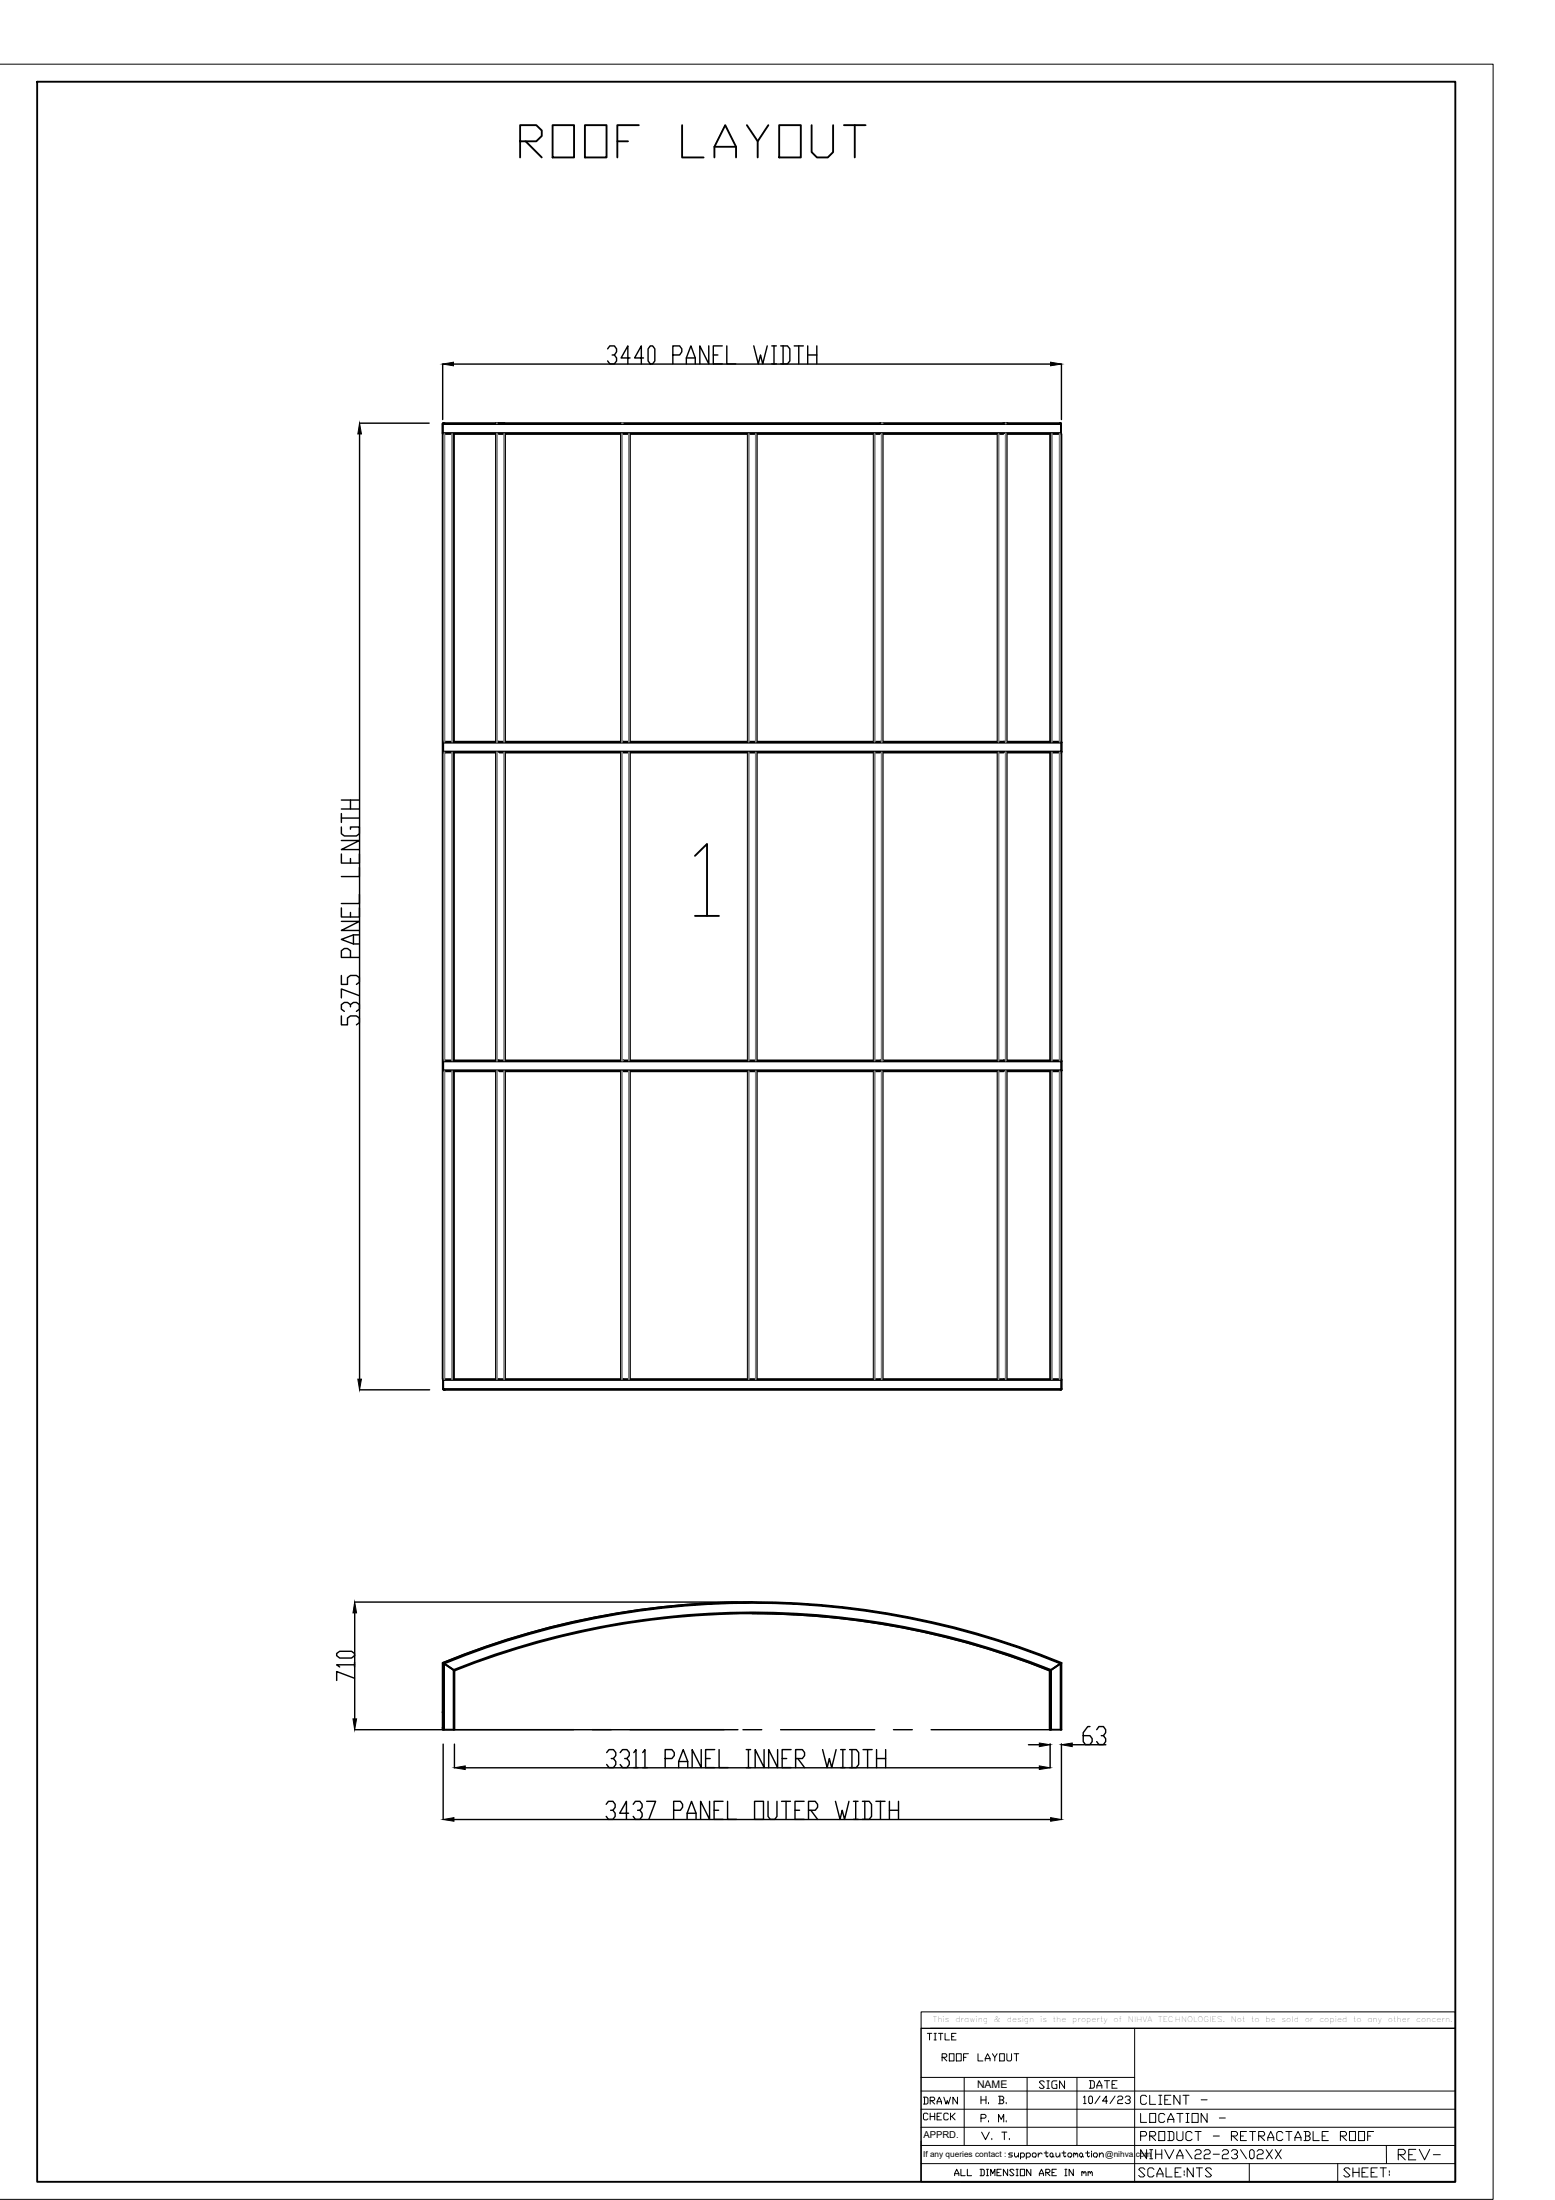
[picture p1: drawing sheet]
<svg xmlns="http://www.w3.org/2000/svg" width="210mm" height="297mm" viewBox="0 0 210 297" stroke-linecap="round" stroke-linejoin="round" font-family="sans-serif">
<!-- layer: 0 -->
<g fill="none" stroke="#000" stroke-width=".25">
<path d="M5 11h191.4v283.6h-191.4zM59.8 58.5l.1 .1M59.8 57.2v1.3h83.4v-1.3M59.8 57.2v1.3l.1 .1M59.8 57.2l83.3-.1 .1 .1zM59.9 58.6h7.1v41.5h68.9M59.9 58.6h.1M59.9 57.1h.1M59.9 58.6h-.1v127.6h.1M59.9 57.1l-.1 .1M61.3 58.6v41.5M67 57.1h.3"/>
<path d="M67.1 57.1h-.1h1.1M67.3 58.6h16.5v41.5M68.2 58.6v41.5M83.9 57.1h.1M84.1 58.6h34.7M85 58.6v41.5M100.9 58.6v41.5M102.2 58.6v41.5M117.9 58.6v41.5M118.8 57.1h.3M134.7 58.6v41.5M135.4 57.1h.5"/>
<path d="M135.4 58.6h-16.3v41.5M135.9 57.1h.1M141.8 58.6v41.5M143.1 58.6h.1M143.1 57.1h.1M143.1 58.6h.2v41.7M143.1 58.6h-7.2v41.5M143.1 57.1l.1 .1M143.2 57.2v1.3l-.1 .1M143.2 58.5l-.1 .1M59.8 100.3v1.2h83.5v-1.2M59.8 101.5l.1 .1"/>
<path d="M59.8 100.3v1.2M59.8 101.5l.2 .1M59.9 101.6h.1M59.9 100.1h.1M59.9 101.6h7.1v41.6M60 100.1l-.2 .2M61.3 101.6v41.6M67 100.1h.4M67 100.1h.1M67 100.1h-7.1l-.1 .2h83.5M67 100.1h.2M67.4 101.6h16.4v41.6"/>
<path d="M68.2 101.6v41.6M84.1 101.6h34.7M85 101.6v41.6M93.8 115.6l1.6-1.7v9.8M100.9 101.6v41.6M102.2 101.6v41.6M117.9 101.6v41.6M119.1 101.6h16.4M119.1 101.6v41.6M134.7 101.6v41.6M135.9 100.1h7.3l.1 .2M141.8 101.6v41.6"/>
<path d="M143.2 100.1l.1 .2M143.2 101.6h-7.3v41.6h-.1M143.2 101.6l.1-.1-.1 .1M143.3 100.3v44.2M93.8 123.7h3.2M59.8 143.3h83.5v1.2h-83.5zM59.8 144.5l.1 .1M59.8 144.5l.2 .1M59.9 144.6h.1M59.9 143.2h.1M59.9 144.6h7.1v41.6M60 143.2l-.2 .1"/>
<path d="M61.3 144.6v41.6M67 143.2h.4M67 143.2h.1M67 143.2h-7.1l-.1 .1v1.2M67 143.2h76.2l.1 .1M67 143.2h.2M67.4 144.6h16.4v41.6M68.2 144.6v41.6M84.1 144.6h34.7M85 144.6v41.6M100.9 144.6v41.6M102.2 144.6v41.6"/>
<path d="M117.9 144.6v41.6M119.1 144.6h16.4M119.1 144.6v41.6M134.7 144.6v41.6M141.8 144.6v41.6M143.2 143.2l.1 .1M143.2 144.6h-7.3v41.6h-68.9M143.3 144.5l-.1 .1M143.3 144.5v41.7h-.1M59.8 186.3h83.5v1.2h-83.5zM59.8 187.5l.1 .1h83.3l.1-.1M59.8 186.3v1.2"/>
<path d="M59.8 187.5l.2 .1M59.9 187.6h.1M59.9 186.2h.1M60 186.2l-.2 .1M67 186.2h-7.1l-.1 .1M135.9 186.2h7.3l.1 .1M143.2 186.2l.1 .1M143.3 186.3v1.2M143.3 187.5l-.1 .1M101.5 216.3a110.2 110.2 0 0 0-41.7 8.2v6.7M101.5 217.8a108.3 108.3 0 0 1 40.2 7.8l.1 7.9M59.8 233.3v.2"/>
<path d="M59.8 233.3v.1M59.8 231.2v2.1M59.8 224.5a110.1 110.1 0 0 1 83.5 0l-.1 .1a110.6 110.6 0 0 0-83.3 0zM59.8 231v.2M59.9 233.5v-8.9l1.3 .9-1.4-1v9h1.4M61.2 225.5l.1 .1v7.9h-.1zM61.2 225.5a108.5 108.5 0 0 1 80.7 0l-.1 .1a108.3 108.3 0 0 0-80.5 0zM143.2 224.6l-1.4 1v7.9h.1M143.2 224.6l.1-.1v9h-.1zM143.2 224.6l-1.3 .9v8h1.3"/>
</g>
<g fill="none" stroke="#000" stroke-width=".19">
<path d="M48.5 57.1h9.4M48.5 58.6v127.6M59.8 49.2v7.4M61.2 49.2h80.6M82 47.1l.3-.4h.6l.3 .4v.4l-.3 .4h-.3M82.9 47.9l.3 .4v.4l-.3 .4h-.6l-.3-.4M85 48.3h-1.2l1-1.6v2.4M86.9 48.3h-1.2l.9-1.6v2.4M87.8 46.7h.3l.3 .4v1.6l-.3 .4h-.3l-.3-.4v-1.6zM90.8 47.9h.9l.3-.4v-.4l-.3-.4h-.9v2.4M92.6 49.1v-.8l.7-1.6 .6 1.6v.8M92.6 48.3h1.3"/>
<path d="M95.7 46.7v2.4l-1.2-2.4v2.4M96.3 47.9h.6M97.5 46.7h-1.2v2.4h1.2M98.1 46.7v2.4h1.2M101.7 46.7l.7 2.4 .3-1.2 .3 1.2 .6-2.4M104.2 49.1h.6M104.2 46.7h.6M104.5 46.7v2.4M105.4 46.7h.9l.3 .4v1.6l-.3 .4h-.9M105.7 46.7v2.4M107.2 46.7h1.2M107.8 46.7v2.4"/>
<path d="M109 47.9h1.3M109 46.7v2.4M110.3 46.7v2.4M143.3 49.2v7.4M46.1 115.3v1.2h2.4M46.1 113.5h2.4l-2.4 1.2h2.4M46.1 111.7v.9l.4 .3h1.6l.4-.3v-.9h-1.2v.3M46.1 109.8v1.2M46.1 110.5h2.4M46.1 109.2h2.4M46.1 108h2.4M47.3 108v1.2"/>
<path d="M47.3 115.9v.6M48.5 117.1v1.2h-2.4M46.1 137.2v1.2h.8v-.9l.4-.3h.8l.4 .3v.6l-.4 .3M46.1 131.7v1.2h.8v-.9l.4-.3h.8l.4 .3v.6l-.4 .3M46.1 124.4h2.4l-2.4 1.2h2.4M46.1 122.6v1.2h2.4M47.3 135.9v-.3l-.4-.3h-.4l-.4 .3v.7l.4 .3M47.3 135.6l.4-.3h.4l.4 .3v.7l-.4 .3M47.3 129.3v-.9l-.4-.3h-.4l-.4 .3v.9h2.4M47.3 123.2v.6M47.7 126.2v1.3M48.5 134.4l-2.4-.9v1.2"/>
<path d="M48.5 126.2h-.8l-1.6 .6 1.6 .7h.8M48.5 120.8v1.2h-2.4M48.5 187.6h9.5M47.9 216.3h51.7M47.9 217.8v14.3M45.4 223.3l.4-.3h1.7l.4 .3v.2l-.4 .4h-1.7l-.4-.4zM47.9 226.6l-2.5-.9v1.2M47.9 224.8h-2.5l.4 .3M47.9 224.5v.6M47.9 233.5h51.7M59.8 235.5v10.2M61.3 235.5v3.2"/>
<path d="M62.8 238.7h77.5M81.9 236.6l.3-.4h.6l.3 .4v.4l-.3 .4h-.3M82.8 237.4l.3 .4v.4l-.3 .5h-.6l-.3-.5M83.7 236.6l.3-.4h.6l.3 .4v.4l-.3 .4h-.3M84.6 237.4l.3 .4v.4l-.3 .5h-.6l-.3-.5M85.6 236.6l.3-.4v2.5M85.6 238.7h.5M86.8 236.6l.3-.4v2.5M86.8 238.7h.6M89.8 237.4h.9l.3-.4v-.4l-.3-.4h-.9v2.5M91.6 238.7v-.9l.6-1.6 .6 1.6v.9M91.6 237.8h1.2"/>
<path d="M94.7 236.2v2.5l-1.3-2.5v2.5M95.2 237.4h.7M96.5 236.2h-1.3v2.5h1.3M97.1 236.2v2.5h1.2M100.3 233.5h2.5M100.7 238.7h.6M100.7 236.2h.6M101 236.2v2.5M103.1 236.2v2.5l-1.2-2.5v2.5M105 236.2v2.5l-1.2-2.5v2.5M105.4 233.5h12.7M105.6 237.4h.6"/>
<path d="M106.8 236.2h-1.2v2.5h1.2M107.4 237.4h.9l.3-.4v-.4l-.3-.4h-.9v2.5M107.7 237.4l.9 1.3M111 236.2l.7 2.5 .3-1.3 .3 1.3 .6-2.5M113.5 238.7h.6M113.5 236.2h.6M113.8 236.2v2.5M114.7 236.2h.9l.3 .4v1.6l-.3 .5h-.9M115 236.2v2.5M116.5 236.2h1.2M117.1 236.2v2.5M118.3 237.4h1.2"/>
<path d="M118.3 236.2v2.5M119.5 236.2v2.5M120.6 233.5h2.5M125.7 233.5h16.2M138.8 235.6h1.5M141.8 235.5v3.2M143.3 235.5v10.2M144.7 235.6h4.6M147.1 233.1h-.3l-.6 .8v1.2l.3 .4h.6l.3-.4v-.4l-.3-.4h-.9M148 233.5l.3-.4h.6l.3 .4v.4l-.3 .4h-.2M148.9 234.3l.3 .4v.4l-.3 .4h-.6l-.3-.4M61.3 245.7h80.5"/>
<path d="M81.8 243.6l.3-.4h.6l.3 .4v.4l-.3 .4h-.3M82.7 244.4l.3 .4v.4l-.3 .4h-.6l-.3-.4M84.9 244.8h-1.2l.9-1.6v2.4M85.5 243.6l.3-.4h.6l.3 .4v.4l-.3 .4h-.3M86.4 244.4l.3 .4v.4l-.3 .4h-.6l-.3-.4M87.3 243.2h1.2l-.9 2.4M90.9 244.4h.9l.3-.4v-.4l-.3-.4h-.9v2.4M92.8 245.6v-.8l.5-1.6 .7 1.6v.8M92.8 244.8h1.2M95.8 243.2v2.4l-1.2-2.4v2.4M96.4 244.4h.6M97.6 243.2h-1.2v2.4h1.2"/>
<path d="M98.2 243.2v2.4h1.2M101.9 243.2h1.2v2.4h-1.2zM103.7 243.2v2l.3 .4h.6l.3-.4v-2M105.5 243.2h1.2M106.1 243.2v2.4M107.3 244.4h.6M108.5 243.2h-1.2v2.4h1.2M109.1 244.4h.9l.4-.4v-.4l-.4-.4h-.9v2.4M109.5 244.4l.9 1.2M112.8 243.2l.6 2.4 .3-1.2 .3 1.2 .6-2.4M115.2 245.6h.6M115.2 243.2h.6"/>
<path d="M115.5 243.2v2.4M116.4 243.2h.9l.3 .4v1.6l-.3 .4h-.9M116.7 243.2v2.4M118.2 243.2h1.3M118.9 243.2v2.4M120.1 244.4h1.2M120.1 243.2v2.4M121.3 243.2v2.4"/>
</g>
<path d="M48.5 57.1l.3 1.5h-.5zM59.8 49.2l1.4-.3v.5zM141.8 48.9l1.5 .3-1.5 .2zM48.3 186.2h.5l-.3 1.4zM47.9 216.3l.2 1.5h-.5zM47.6 232.1h.5l-.2 1.4zM61.3 238.7l1.5-.3v.5zM140.3 238.4l1.5 .3-1.5 .2zM140.3 235.3l1.5 .3-1.5 .2zM143.3 235.6l1.4-.3v.5zM59.8 245.7l1.5-.3v.5zM141.8 245.4l1.5 .3-1.5 .2z" fill="#000" stroke="#000" stroke-width=".13"/>
<g fill="none" stroke="#808080" stroke-width=".25">
<path d="M60 58.6v41.5M61 58.6v41.5M67.1 57.1v.1M67.1 58.6v41.6M68.1 58.6v41.5M83.9 57.1h.1M83.9 58.6v41.6M84.9 58.6v41.5M101.1 58.6v41.5M102 58.6v41.5M118.1 58.6v41.5M119 57.1h.1"/>
<path d="M119 58.6v41.6M134.8 58.6v41.5M135.8 57.1v.1M135.8 58.5v41.7M142 58.6v41.5M143 58.6v41.5M60 101.6v41.6M61 101.6v41.6M67.1 101.6v41.6M68.1 101.6v41.6M83.9 101.6v41.6M84.9 101.6v41.6"/>
<path d="M101.1 101.6v41.6M102 101.6v41.6M118.1 101.6v41.6M119 101.6v41.6M134.8 101.6v41.6M135.8 101.6v41.6M142 101.6v41.6M143 101.6v41.6M60 144.6v41.6M61 144.6v41.6M67.1 144.6v41.6M68.1 144.6v41.6"/>
<path d="M83.9 143.2h.1M83.9 144.6v41.6M84.9 144.6v41.6M101.1 144.6v41.6M102 144.6v41.6M118.1 144.6v41.6M119 143.2h.1M119 144.6v41.6M134.8 144.6v41.6M135.8 144.6v41.6M142 144.6v41.6M143 144.6v41.6"/>
</g>
<g fill="none" stroke="#000" stroke-width=".13">
<path d="M0 8.7h201.5v288.3h-201.5M124.3 271.6h72.1v2.3h-72.1zM124.3 273.9h72.1v20.7h-72.1zM124.3 273.9v20.7M125.2 274.5h.6M125.5 274.5v.9M125.5 273.9h70.9M126.1 274.5h.3M126.1 275.4h.3M126.2 274.5v.9M126.7 274.5h.6M127 274.5v.9"/>
<path d="M127.2 277.8h.5l.1-.2v-.1l-.1-.2h-.5v1M127.3 277.8l.5 .5M127.6 274.5v.9h.6M128.1 277.3h.7v1h-.7zM128.5 275h.3M129.1 274.5h-.6v.9h.6M129.1 277.3h.7v1h-.7zM130.1 277.8h.3M130.7 277.3h-.6v1M132 277.3v1h.7M133 278.3v-.4l.3-.6 .3 .6v.4M133 277.9h.6"/>
<path d="M134 277.3l.3 .5v.5M134.6 277.3l-.3 .5M134.9 277.3h.7v1h-.7zM135.9 277.3v.8l.2 .2h.3l.1-.2v-.8M136.9 277.3h.6M137.2 277.3v1M153.2 273.9v20.7M124.3 289.7h72.1M124.3 287.2h72.1M124.3 284.8h72.1M124.3 282.3h72.1M124.3 280.5h28.9"/>
<path d="M124.3 292.1h72.1M124.7 283.2h.4l.2 .1v.6l-.2 .2h-.4M124.8 283.2v.9M125.3 285.5l-.2-.2h-.3l-.1 .2v.6l.1 .1h.3l.2-.1M125.6 283.6h.4l.2-.3-.2-.1h-.4v.9M125.6 285.3v.9M125.6 285.8h.6M125.7 283.6l.5 .5M126.2 285.3v.9M126.5 284.1v-.3l.3-.6 .3 .6v.3M126.5 283.8h.6M126.5 285.8h.3"/>
<path d="M127.1 285.3h-.6v.9h.6M127.4 283.2l.3 .9 .2-.5 .1 .5 .3-.9M128 285.5l-.1-.2h-.3l-.2 .2v.6l.2 .1h.3l.1-.1M128.3 285.3v.9M128.5 285.8l.4 .4M128.9 293.8v-.3l.2-.6 .3 .6v.3M128.9 293.5h.5M128.9 285.3l-.4 .5h-.2M129.2 283.2v.9l-.6-.9v.9M129.7 292.9v.9h.6M129.8 294.6h66.6M130.2 280.5v9.2"/>
<path d="M130.6 292.9v.9h.5M132.3 292.9h.4l.2 .1v.6l-.2 .2h-.4M132.4 286h.5l.2-.2v-.1l-.2-.2h-.5v1M132.4 283v1M132.4 283.5h.7M132.4 292.9v.9M132.5 287.9l.5 1 .5-1M133.1 283v1M133.2 292.9h.2M133.2 293.8h.2M133.3 292.9v.9M133.4 283.9v.1"/>
<path d="M133.4 286.3v.2M133.7 293.8v-.9l.3 .6 .3-.6v.9M133.9 288.7v.2M134.6 293.3h.3M134.8 283h.5l.2 .2v.2l-.2 .1M134.8 286.5v-1l.3 .7 .4-.7v1M135 283.5h.3l.2 .2v.2l-.2 .1h-.5M135 283v1M135.1 292.9h-.5v.9h.5M135.2 287.9h.7M135.6 287.9v1M135.8 283.9v.1"/>
<path d="M135.8 286.3v.2M136 292.9v.9l-.6-.9v.9M136.2 288.7v.2M136.7 290.7h-.4l-.2 .1 .2 .2h.2l.2 .1-.2 .1h-.4M136.9 293l-.2-.1h-.3l-.1 .1 .6 .6-.2 .2h-.3l-.1-.2M136.9 290.7v.4l.2 .1h.1l.3-.2M137.2 292.9h.2M137.2 293.8h.2M137.3 292.9v.9M137.5 290.7v.5M137.7 292.9h.6v.9h-.6zM137.8 290.8l.1-.1h.3l.1 .1v.3l-.1 .1h-.4"/>
<path d="M137.8 290.7v.8M138.5 290.8l.2-.1h.2l.2 .1v.3l-.2 .1h-.4M138.5 290.7v.8M138.6 280.5v9.2M139.1 292.9v.9l-.5-.9v.9M139.5 290.7h.2l.2 .1v.3l-.2 .1h-.2l-.2-.1v-.3zM140.1 290.7v.5M140.3 293.8v-.3l.3-.6 .3 .6v.3M140.3 293.5h.6M140.7 290.8l-.2-.1h-.1l-.3 .3M140.9 290.7h.6M141 281.1l-.2-.1h-.3l-.2 .1 .7 .7-.2 .2h-.3l-.2-.2"/>
<path d="M141.2 293.3h.4l.1-.3-.1-.1h-.4v.9M141.2 290.4v.7l.2 .1 .1-.1M141.3 293.3l.4 .5M141.3 281h.3M141.3 282h.3M141.5 281v1M141.7 290.8l.2-.1 .2 .1v.3l-.1 .1-.3-.1zM142 293.3h.3M142.1 291.1l.2 .1M142.5 290.7v.4l.2 .1h.1l.3-.2M142.6 292.9h-.6v.9h.6M142.7 281h-.5l-.2 .1v.7l.2 .2h.5v-.5h-.2"/>
<path d="M143.1 290.7v.5M143.3 290.7h.6M143.6 290.4v.7l.1 .1 .2-.1M143.7 281v1l-.7-1v1M143.7 292.9h.3M143.7 293.8h.3M143.9 292.9v.9M144.3 290.7h.2l.2 .1v.3l-.2 .1h-.2l-.2-.1v-.3zM144.9 292.9v.9l-.6-.9v.9M144.9 290.8l.2-.1 .1 .3M144.9 290.7v.5M145.2 290.8l.1-.1 .2 .1v.4"/>
<path d="M145.4 280.5v9.2M145.9 290.7h.1l.1 .1v.3l-.1 .1h-.1l-.2-.1v-.3zM146 293.3l.2-.1 .1 .3M146 293.2v.6M146.1 291.1l.2 .1M146.3 293.3l.2-.1 .1 .1v.5M146.5 290.7h.6M146.8 290.4v.7l.1 .1 .2-.1M146.9 293.3l.1-.1 .2 .3M146.9 293.2v.6M147.2 293.3l.1-.1 .1 .1v.5M147.3 290.4v.2"/>
<path d="M147.3 290.7v.5M147.7 290.7h.3l.1 .1v.3l-.1 .1h-.3l-.1-.1v-.3zM148.4 291l.3-.3h.1l.1 .1v.4M148.4 290.7v.5M154 288.4h.6l.2-.2v-.2l-.2-.2h-.6v1.2M154 285.4v1.2h.8M154.5 292.9l-.2-.2h-.4l-.2 .2 .8 .8-.2 .2h-.4l-.2-.2M154.8 290.2v1.3l-.8-1.3v1.3M154.8 283.1l-.2-.2h-.4l-.2 .2v.8l.2 .2h.4l.2-.2M155.2 288.4h.6l.2-.2v-.2l-.2-.2h-.6v1.2M155.2 285.4h.8v1.2h-.8zM155.2 282.9v1.2h.8"/>
<path d="M155.2 290.2h.4M155.2 291.5h.4M155.4 290.2v1.3M155.4 288.4l.6 .6M155.8 292.9l-.2-.2h-.4l-.3 .2v.8l.3 .2h.4l.2-.2M156 290.2v1.3M156 290.9h.8M156.2 293.9v-.4l.4-.8 .4 .8v.4M156.2 293.5h.8M156.4 287.8h.8v1.2h-.8zM156.4 282.9h.4M156.4 284.1h.4"/>
<path d="M156.6 282.9v1.2M156.8 290.2v1.3M157.2 290.2l.6 1.3 .7-1.3M157.2 285.5l-.2-.1h-.4l-.2 .1v.9l.2 .2h.4l.2-.2M157.2 283.5h.4M157.4 292.7v1.2h.8M157.6 287.8h.6l.3 .2v.8l-.3 .2h-.6M157.6 286.6v-.4l.5-.8 .4 .8v.4M157.6 286.2h.9M157.8 287.8v1.2M158.1 282.9h-.9v1.2h.9M158.9 287.8v1l.2 .2h.4l.2-.2v-1"/>
<path d="M158.9 285.4h.8M159.3 282.9v1.2l-.8-1.2v1.2M159.3 285.4v1.2M159.7 282.9h.8M160.1 285.4h.4M160.1 286.6h.4M160.1 282.9v1.2M160.3 285.4v1.2M160.9 288l-.2-.2h-.4l-.2 .2v.8l.2 .2h.4l.2-.2M160.9 285.4h.8v1.2h-.8zM161.3 287.8h.8M161.7 287.8v1.2"/>
<path d="M162.1 283.5h.8M162.9 285.4v1.2l-.8-1.2v1.2M163.8 288.4h.8M164.6 286h.8M166.2 290.5l.2-.3h.4l.2 .3v.2l-.2 .2h-.2M166.2 288.4h.6l.2-.2v-.2l-.2-.2h-.6v1.2M166.4 288.4l.6 .6M166.8 290.9l.2 .2v.2l-.2 .2h-.4l-.2-.2M167.4 290.2l.9 1.3M167.4 288.4h.5M168.3 287.8h-.9v1.2h.9M168.6 292.1v2.5"/>
<path d="M168.7 287.8h.8M168.9 290.2h.2l.2 .3v.8l-.2 .2h-.2l-.2-.2v-.8zM169.1 287.8v1.2M169.7 290.5l.2-.3h.4l.2 .3v.2l-.2 .2h-.4l-.2 .2v.4h.8M169.9 288.4h.6l.2-.2v-.2l-.2-.2h-.6v1.2M170.1 288.4l.6 .6M170.9 290.2l.8 1.3M171.1 289v-.4l.4-.8 .4 .8v.4M171.1 288.6h.8M171.7 290.2l-.8 1.3M172.1 290.2l.9 1.3M173 290.2l-.9 1.3"/>
<path d="M173.2 288l-.2-.2h-.4l-.3 .2v.8l.3 .2h.4l.2-.2M173.6 287.8h.8M174 287.8v1.2M174.8 289v-.4l.4-.8 .4 .8v.4M174.8 288.6h.8M176 287.8h.6l.2 .2v.2l-.2 .2M176.2 288.4h.4l.2 .2v.2l-.2 .2h-.6M176.2 287.8v1.2M177.2 287.8v1.2h.9M178.5 288.4h.4M179.3 287.8h-.8v1.2h.8M180.6 292.1v2.5"/>
<path d="M180.9 288.4h.6l.3-.2v-.2l-.3-.2h-.6v1.2M181.1 288.4l.7 .6M182.2 287.8h.8v1.2h-.8zM182.2 292.9l-.2-.2h-.4l-.2 .2 .8 .8-.2 .2h-.4l-.2-.2M182.6 293.3h.9M182.6 292.7v1.2M183.4 287.8h.8v1.2h-.8zM183.5 292.7v1.2M183.9 293.3h.4M184.6 288.4h.4M184.7 292.7h-.8v1.2h.8M185.1 293.3h.4"/>
<path d="M185.4 287.8h-.8v1.2M185.9 292.7h-.8v1.2h.8"/>
</g>
<text font-size="8.4" x="69.1" y="22.6">ROOF LAYOUT</text>
<g font-size="4.4">
<text x="187.7" y="292.8">REV-</text>
<text x="159.1" y="295.3">NTS</text>
</g>
<text font-size="4" x="145.7" y="283.3">DATE</text>
<text font-size="1.4" x="131.9" y="282">NAME</text>
<text font-size="1.3" x="124.7" y="288.7">APPRD.</text>
<g font-size="1.1">
<text x="124.6" y="291.2">If any queries contact :</text>
<text x="149.2" y="291.2">@nihva.com</text>
</g>
<g font-size="1">
<text x="125.9" y="273">This</text>
<text x="129" y="273">drawing</text>
<text x="134.2" y="273">&amp;</text>
<text x="135.9" y="273">design</text>
<text x="140.4" y="273">is</text>
<text x="142.1" y="273">the</text>
<text x="144.7" y="273">property</text>
<text x="150.3" y="273">of</text>
<text x="152.3" y="273">NIHVA</text>
<text x="156.4" y="273">TECHNOLOGIES.</text>
<text x="166.2" y="273">Not</text>
<text x="168.9" y="273">to</text>
<text x="170.8" y="273">be</text>
<text x="173" y="273">sold</text>
<text x="176.1" y="273">or</text>
<text x="178.1" y="273">copied</text>
<text x="182.6" y="273">to</text>
<text x="184.6" y="273">any</text>
<text x="187.4" y="273">other</text>
<text x="191.2" y="273">concern.</text>
</g>
</svg>
